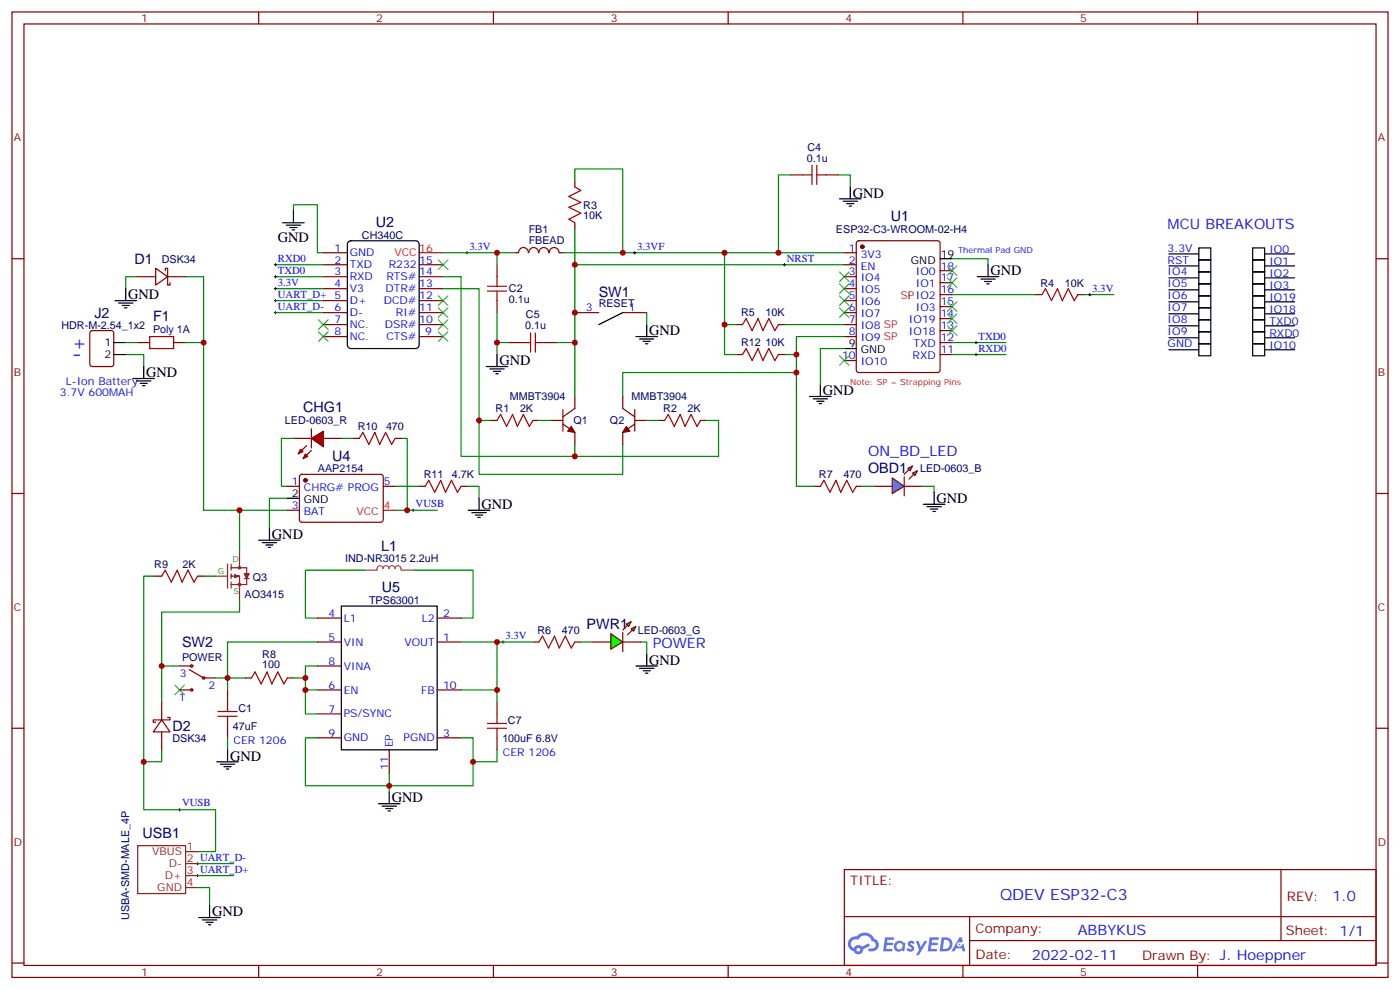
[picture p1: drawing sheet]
<svg xmlns="http://www.w3.org/2000/svg" width="412mm" height="292mm" viewBox="0 0 412 292" stroke-linecap="round" stroke-linejoin="round" font-family="sans-serif">
<g fill="none" stroke="#870000" stroke-width=".35">
<path d="M3.5 3.5h405.4v284.4h-405.4zM7.1 7.1h398.2v277.2h-398.2zM76.2 3.5v3.6M145.3 3.5v3.6M214.5 3.5v3.6M283.6 3.5v3.6M352.8 3.5v3.6M3.5 76.2h3.6M405.3 76.2h3.6M3.5 145.3h3.6M405.3 145.3h3.6M3.5 214.5h3.6"/>
<path d="M405.3 214.5h3.6M248.7 256.1h156.6v28.2h-156.6zM377.3 256.1v20.9M248.7 270h156.5M285.6 277h119.6M285.6 270v14.1M3.5 283.6h3.6M76.2 284.3v3.6M145.3 284.3v3.6M214.5 284.3v3.6M283.6 284.3v3.6M352.8 284.3v3.6"/>
<path d="M405.3 283.6h3.6"/>
</g>
<g fill="#5487ff">
<path d="M267.7 277.3a1.22 1.22 0 0 1 1.7 .3l-.4 .5a.47 .47 0 0 0-.3-.4 .47 .47 0 0 0-.5 .2l.1 .3a1.14 1.14 0 0 1 .8 1.7 1.14 1.14 0 0 1-1.9 0l-.2-.2 .5-.5 .7 .4a.29 .29 0 0 0 .3-.3 .29 .29 0 0 0-.2-.3 1.04 1.04 0 0 1-.6-1.7z"/>
<path d="M260.7 276h2.4l.3 .2-.2 .5-1.8 .1-.1 .8h1.5l.3 .4-.3 .4h-1.6l-.2 1.1h1.7l.2 .3-.2 .3-2.6 .1z"/>
<path d="M273.8 276h2.4l.3 .2-.1 .5-1.8 .1-.2 .8h1.6l.3 .4-.4 .4h-1.6l-.1 1.1h1.7l.2 .3-.2 .3-2.6 .1z"/>
<path d="M282.6 276.1h.7l.3 1.2-.6 .3a.69 .69 0 0 0-1 .3 .69 .69 0 0 0 .4 1 .69 .69 0 0 0 .9-.7l.5-.2 .6 2.2h-.8l-.2-.9h-1.8l-.5 .9h-.8z"/>
<path d="M269.8 277.1h.8l.6 1.8 1.1-1.8h.9l-2.6 4.2h-.8l.9-1.5z"/>
<path d="M277.4 276.1l-.6 4.1h1.3a2.11 2.11 0 0 0 2.5-2.1 2.11 2.11 0 0 0-2.5-2zM278.1 276.8a1.39 1.39 0 0 1 1.7 1.4 1.39 1.39 0 0 1-1.8 1.3h-.3z"/>
<path d="M263.7 277.7a1.54 1.54 0 0 0-.1 2.1 1.54 1.54 0 0 0 2.2 .2l.6 .2 .3-2.3-.2-.2-.4-.1a1.49 1.49 0 0 0-2.4 .1zM264 278.7a.94 .94 0 0 1 1.8 0 .94 .94 0 0 1-1.8 0z"/>
<path d="M250.4 276.4a2.18 2.18 0 0 0 1.1 3.7 1.44 1.44 0 0 0 1.6 1 1.44 1.44 0 0 0 1.2-1.5l2-1-.5-.8-1.9 1a1.47 1.47 0 0 0-2.4 .4 1.39 1.39 0 0 1-.7-1.9 1.39 1.39 0 0 1 2-.5 2.12 2.12 0 0 1 2.2-1.3 2.12 2.12 0 0 1 1.9 1.7 1.14 1.14 0 0 1 1.1 1.4 1.14 1.14 0 0 1-1.7 .8 .43 .43 0 0 0-.5 .3 .43 .43 0 0 0 .4 .5 1.98 1.98 0 0 0 2.5-1.2 1.98 1.98 0 0 0-1.2-2.5 3.1 3.1 0 0 0-5.3-.7l-.9 .1zM252.3 279.7a.55 .55 0 0 1 1.1 0 .55 .55 0 0 1-1.1 0z"/>
<circle cx="282.6" cy="278.1" r=".26"/>
</g>
<path d="M40.6 81.5h-3.6v3.5M54.7 81.5h5.3M37 104.4h5.3v3.6M47.6 220.8v3.6h-5.3" fill="none" stroke="#008700" stroke-width=".35"/>
<path d="M33.9 88.5h6.3M34.9 89.3h4.3M36 90h2.1M36.7 90.7h.7M37 85v3.5" fill="none" stroke="#000" stroke-width=".35"/>
<path d="M45.9 79l3.5 2.5-3.5 2.5zM48.7 79.7v-.7h.7v5h.7v-.7M40.6 81.5h5.3M49.4 81.5h5.3" fill="none" stroke="#870000" stroke-width=".35"/>
<g fill="#f00" stroke="#870000" stroke-width=".35">
<path d="M91.7 129.1l3.5-2.1v4.6z"/>
<path d="M91.7 126.3v5.6z"/>
</g>
<g fill="#870000" stroke="#870000" stroke-width=".35">
<path d="M91.7 132.6l-1.4 1.5z"/>
<path d="M88.9 132.6l1.4-1.4z"/>
</g>
<g fill="#f00" stroke="#870000" stroke-width=".35">
<path d="M90 133.7l.7 .7-1.4 .7z"/>
<path d="M88.5 132.3l.8 .7-1.5 .7z"/>
</g>
<g fill="none" stroke="#870000" stroke-width=".35">
<path d="M232.8 51.5h3.6M243.4 51.5h3.5M146.4 78v3.5M146.4 88.5v3.6M149.9 100.9h3.6M160.5 100.9h3.5M86.4 129.1h5.3M95.2 129.1h5.3M104.1 129.1h1.7M116.4 129.1h1.8M123.5 143.2h1.7M135.8 143.2h1.8"/>
<path d="M174.6 189.1h5.3M183.4 189.1h5.3M67 203.2v3.5M67 213.8v3.5"/>
</g>
<path d="M51.5 201.8l2.8 2.8M54.3 201.8l-2.8 2.8" fill="none" stroke="#3c3" stroke-width=".35"/>
<g fill="none" stroke="#a10000" stroke-width=".35">
<path d="M236.4 51.5h2.8M239.2 48.7v5.6M240.6 48.7v5.6M240.6 51.5h2.8M143.6 85.7h5.6M143.6 84.3h5.6M146.4 81.5v2.8M146.4 85.7v2.8M156.3 98.1v5.6M157.7 98.1v5.6M153.5 100.9h2.8M157.7 100.9h2.8"/>
<path d="M105.8 129.1l1.1-1.7 1.8 3.5 1.7-3.5 1.4 3.5 1.8-3.5 1.8 3.5 1-1.8M125.2 143.2l1.1-1.7 1.8 3.5 1.7-3.5 1.4 3.5 1.8-3.5 1.8 3.5 1-1.8M64.2 211h5.6M64.2 209.6h5.6M67 206.7v2.9M67 211v2.8"/>
</g>
<path d="M86.4 129.1h-3.5v14.1h1.8M100.5 129.1h3.6M118.2 129.1h1.7v21.2M84.7 146.8h-5.3v8.8M116.4 143.2h7.1M116.4 150.3h12.4M137.6 143.2h3.5v3.6" fill="none" stroke="#008700" stroke-width=".35"/>
<path d="M76.2 159.1h6.3M77.3 159.8h4.2M79.4 155.6v3.5M137.9 150.3h6.4M139 151h4.2M140.1 151.7h2.1M140.8 152.4h.7M141.1 146.8v3.5M78.3 160.5h2.1M79 161.2h.7" fill="none" stroke="#000" stroke-width=".35"/>
<path d="M121.4 150.3h.7M121.7 149.9v.7" fill="none" stroke="#000" stroke-width=".29"/>
<g fill="#0f0" stroke="#870000" stroke-width=".35">
<path d="M185.9 185.2l1.4-.7-.7 1.4z"/>
<path d="M184.5 183.8l1.4-.7-.7 1.4z"/>
</g>
<g fill="#870000" stroke="#870000" stroke-width=".35">
<path d="M184.9 187l1.4-1.4z"/>
<path d="M184.9 184.2l-1.5 1.4z"/>
</g>
<path d="M183.4 186.3v5.6z" fill="#f00" stroke="#870000" stroke-width=".35"/>
<path d="M179.9 186.6l3.5 2.5-3.5 2.1z" fill="#0f0" stroke="#870000" stroke-width=".35"/>
<path d="M262.8 140.8l3.5 2.4-3.5 2.1z" fill="#09f" stroke="#870000" stroke-width=".35"/>
<path d="M266.3 140.4v5.7z" fill="#f00" stroke="#870000" stroke-width=".35"/>
<g fill="#870000" stroke="#870000" stroke-width=".35">
<path d="M266.3 139.7l1.5-1.4z"/>
<path d="M267.8 141.1l1.4-1.4z"/>
</g>
<g fill="#09f" stroke="#870000" stroke-width=".35">
<path d="M267.4 137.9l1.4-.7-.7 1.4z"/>
<path d="M268.8 139.3l1.4-.7-.7 1.5z"/>
</g>
<g fill="none" stroke="#870000" stroke-width=".35">
<path d="M169.3 53.3v1.7M95.2 78h7.1M95.2 74.4h7.1M123.5 78h7M151.7 74.4h1.1M152.8 74.4a1.41 1.41 0 0 1 1.4-1.5 1.41 1.41 0 0 1 1.4 1.5M155.8 74.4a1.41 1.41 0 0 1 1.4-1.5 1.41 1.41 0 0 1 1.4 1.5M158.8 74.4a1.41 1.41 0 0 1 1.4-1.5 1.41 1.41 0 0 1 1.4 1.5M161.8 74.4a1.41 1.41 0 0 1 1.4-1.5 1.41 1.41 0 0 1 1.4 1.5M164.7 74.4h1.1M169.3 65.6v1.8M248.7 78h3.5"/>
<path d="M248.7 74.4h3.5M252.5 71.1l.4-.2h23.3l.7 .4v37.7l-.4 .7h-23.6l-.6-.4-.1-37.7zM276.9 79.7h3.6M26.7 97.6l.5-.2h5.6l.7 .4v9.4l-.4 .7-5.9 .1-.7-.5v-9.4zM95.2 81.5h7.1M95.2 85h7.1M95.2 88.5h7.1M95.2 92.1h7.1M95.2 95.6h7.1M95.2 99.1h7.1M123.5 81.5h7M123.5 85h7"/>
<path d="M123.5 88.5h7M123.5 92.1h7M123.5 95.6h7M123.5 99.1h7M169.3 92.1h7.1M183.4 92.1h7.1M217 95.6h1.7M229.3 95.6h1.8M248.7 81.5h3.5M248.7 85h3.5M248.7 88.5h3.5M248.7 92.1h3.5"/>
<path d="M248.7 95.6h3.5M248.7 99.1h3.5M276.9 97.4h3.6M276.9 93.8h3.6M276.9 90.3h3.6M276.9 86.8h3.6M276.9 83.3h3.6M305.2 86.8h1.7M317.5 86.8h1.8M40.6 100.9h3.5M51.2 100.9h3.5M169.3 116.8v3.5l-3.5 2.5"/>
<path d="M183.4 116.8v3.5l3.6 2.5M217 104.4h1.7M229.3 104.4h1.8M248.7 106.2h3.5M276.9 100.9h3.6M276.9 104.4h3.6M88.4 139.9l.5-.2 23.6 .1 .4 .6-.1 13-.6 .4-23.6-.1-.4-.6v-12.7zM144.6 123.8h1.8M157 123.8h1.7M162.3 123.8h3.5M165.8 124.9l3.5 2.5v3.5M165.8 120.7v6.3"/>
<path d="M187 123.8h3.5M187 124.9l-3.6 2.5v3.5M187 120.7v6.3M194 123.8h1.8M206.4 123.8h1.7M84.7 143.2h3.5M84.7 150.3h3.5M112.9 143.2h3.5M239.9 143.2h1.8M252.2 143.2h1.8M257.5 143.2h5.3M266.3 143.2h5.3"/>
<path d="M45.9 169.7h1.7M58.2 169.7h1.8M52.9 196.1h3.5M55.7 197.2l4.3 2.5h3.5M72.3 199.7h1.8M84.7 199.7h1.7M93.5 189.1h7M93.5 196.1h7M93.5 182h7M128.8 189.1h7M128.8 182h7M157 189.1h1.7"/>
<path d="M169.3 189.1h1.8M47.6 212l2.5 3.5h-4.9zM47.6 206.7v5.3M47.6 215.5v5.3M49.4 211.3h.7v.7h-4.9v.7h.7M52.9 203.2h3.5M93.5 203.2h7M93.5 217.3h7M93.5 210.3h7M128.8 203.2h7M128.8 217.3h7M146.4 206.7v3.6"/>
<path d="M146.4 217.3v3.5M114.7 220.8v7.1"/>
<circle cx="56.4" cy="196.1" r=".35"/>
<circle cx="60" cy="199.7" r=".35"/>
<circle cx="56.4" cy="203.2" r=".35"/>
</g>
<g fill="none" stroke="#008700" stroke-width=".35">
<path d="M169.3 53.3v-3.6h14.1v24.7M232.8 51.5h-3.5v22.9M246.9 51.5h3.6v3.5M81.1 78h14.1M86.4 62.1v-1.8h7.1v14.1h1.7M130.5 74.4h15.9v3.6M146.4 74.4h5.3M165.8 74.4h82.9M169.3 67.4v10.6M213.4 74.4v21.2M248.7 78h-79.4v38.8M280.5 76.2h10.5v1.8"/>
<path d="M60 81.5v19.4h-5.3M81.1 88.5h14.1M81.1 92.1h14.1M81.1 81.5h14.1M81.1 85h14.1M130.5 81.5h5.3v52.9h33.5v-3.5M130.5 85h10.6v38.8h3.5M146.4 92.1v12.3M190.5 92.1v3.5M217 95.6h-3.6v8.8h3.6M231.1 95.6h17.6M248.7 99.1h-14.1v5.3h-3.5"/>
<path d="M280.5 86.8h24.7M319.3 86.8h8.8M37 100.9h3.6M60 100.9v49.4h24.7M146.4 100.9h3.5M164 100.9h5.3M234.6 104.4v5.3h-51.2v7.1M234.6 109.7v33.5h5.3M248.7 102.7h-7v10.5M280.5 100.9h15.8M280.5 104.4h15.8M141.1 123.8v15.9h42.3v-8.8"/>
<path d="M158.7 123.8h3.6M190.5 123.8h3.5M208.1 123.8h3.6v10.6h-42.4M70.6 150.3v12.3M254 143.2h3.5M271.6 143.2h3.6v1.8M45.9 169.7h-3.6v68.8h21.2v12.3h-5.3M60 169.7h3.5M70.6 176.7v3.6h-23v26.4M107.6 167.9h-17.6v14.1h3.5M121.7 167.9h17.6v14.1h-3.5M47.6 196.1h5.3"/>
<path d="M63.5 199.7h3.5v3.5M90 199.7v3.5h3.5M93.5 189.1h-26.5v10.6h5.3M93.5 196.1h-3.5v3.6h-3.6M135.8 189.1h21.2M146.4 189.1v14.1h-10.6M171.1 189.1h3.5M188.7 189.1h1.8v3.5M67 217.3v3.5M90 203.2v7.1h3.5M93.5 217.3h-3.5v14.1h24.7v-3.5M135.8 217.3h3.5v14.1h-24.6v1.8"/>
<path d="M146.4 203.2v3.5M146.4 220.8v3.6h-7.1M58.2 254.4h10.6M58.2 257.9h10.6M58.2 261.4h3.5v5.3"/>
</g>
<g fill="none" stroke="#000" stroke-width=".35">
<path d="M247.3 58.6h6.3M248.4 59.3h4.2M249.4 60h2.1M250.5 55v3.6M83.3 65.6h6.3M84.3 66.3h4.2M85.4 67h2.1M86.1 67.7h.7M86.4 62.1v3.5M102.5 71.3l.9-.4h19l.9 .4 .2 .7v29.6l-.5 .9-.6 .2h-19l-.9-.5-.2-.6v-29.6zM250.1 60.7h.7M276.9 76.2h3.6"/>
<path d="M291 78v3.5M344.3 78.3h8.8M344.3 74.8h8.8M353.1 76.6h3.6v3.5h-3.6zM353.1 73h3.6v3.6h-3.6zM369 76.6h3.5v3.5h-3.5zM369 73h3.5v3.6h-3.5zM372.5 78.3h8.9M372.5 74.8h8.9M183.4 92.1l-7 3.5M187.3 99.1h6.4M188.4 99.8h4.2"/>
<path d="M190.5 95.6v3.5M287.9 81.5h6.3M288.9 82.2h4.3M290 82.9h2.1M290.7 83.6h.7M344.3 99.5h8.8M344.3 96h8.8M344.3 92.4h8.8M344.3 88.9h8.8M344.3 85.4h8.8M344.3 81.8h8.8M353.1 97.7h3.6v3.5h-3.6z"/>
<path d="M353.1 94.2h3.6v3.5h-3.6zM353.1 90.7h3.6v3.5h-3.6zM353.1 87.1h3.6v3.6h-3.6zM353.1 83.6h3.6v3.5h-3.6zM353.1 80.1h3.6v3.5h-3.6zM369 97.7h3.5v3.5h-3.5zM369 94.2h3.5v3.5h-3.5zM369 90.7h3.5v3.5h-3.5zM369 87.1h3.5v3.6h-3.5zM369 83.6h3.5v3.5h-3.5zM369 80.1h3.5v3.5h-3.5zM372.5 99.5h8.9"/>
<path d="M372.5 96h8.9M372.5 92.4h8.9M372.5 88.9h8.9M372.5 85.4h8.9M372.5 81.8h8.9M33.5 100.9h3.5M33.5 104.4h3.5M39.2 111.5h6.3M40.2 112.2h4.2M41.3 112.9h2.1M42 113.6h.7M42.3 108v3.5"/>
<path d="M143.2 108h6.4M144.3 108.7h4.2M145.3 109.4h2.2M146 110.1h.8M146.4 104.4v3.6M189.4 100.5h2.2M190.1 101.2h.8M238.5 116.8h6.3M239.5 117.5h4.3M240.6 118.2h2.1M241.3 118.9h.7M241.7 113.2v3.6"/>
<path d="M248.7 102.7h3.5M344.3 103h8.8M353.1 101.2h3.6v3.6h-3.6zM369 101.2h3.5v3.6h-3.5zM372.5 103h8.9M84.7 146.8h3.5M272 148.5h6.3M273 149.2h4.3M274.1 149.9h2.1M274.8 150.6h.7M275.2 145v3.5M100.5 178.5h28.3v42.3h-28.3z"/>
<path d="M187.3 196.1h6.4M188.4 196.8h4.2M189.4 197.6h2.2M190.1 198.3h.8M190.5 192.6v3.5M63.9 224.4h6.3M64.9 225.1h4.2M66 225.8h2.1M66.7 226.5h.7M67 220.8v3.6M111.5 236.7h6.3M112.5 237.4h4.3"/>
<path d="M113.6 238.1h2.1M114.3 238.8h.7M114.7 233.2v3.5M58.6 270.2h6.3M59.6 270.9h4.3M60.7 271.6h2.1M61.4 272.3h.7M61.7 266.7v3.5"/>
</g>
<g fill="none" stroke="#000" stroke-width=".29">
<path d="M80.8 78h.7M81.1 77.6v.7M137.2 74.4h.7M137.6 74.1v.7M186.6 74.4h.7M187 74.1v.7M230.7 78h.7M231.1 77.6v.7M80.8 92.1h.7M80.8 88.5h.7M80.8 81.5h.7M80.8 85h.7"/>
<path d="M81.1 81.1v.7M81.1 84.7v.7M81.1 88.2v.7M81.1 91.7v.7M320.7 86.8h.7M321 86.4v.7M287.2 104.4h.7M287.2 100.9h.7M287.5 100.5v.7M287.5 104.1v.7M147.8 189.1h.7M148.2 188.7v.7"/>
<path d="M52.6 238.5h.7M52.9 238.1v.7M57.9 257.9h.7M57.9 254.4h.7M58.2 254v.7M58.2 257.5v.7"/>
</g>
<g fill="none" stroke="#a10000" stroke-width=".35">
<path d="M169.3 55l1.8 1.1-3.5 1.8 3.5 1.7-3.5 1.4 3.5 1.8-3.5 1.8 1.7 1M44.1 99.1h7.1v3.6h-7.1zM218.7 95.6l1.1-1.8 1.7 3.6 1.8-3.6 1.4 3.6 1.8-3.6 1.7 3.6 1.1-1.8M306.9 86.8l1.1-1.8 1.7 3.5 1.8-3.5 1.4 3.5 1.8-3.5 1.7 3.5 1.1-1.7M218.7 104.4l1.1-1.7 1.7 3.5 1.8-3.5 1.4 3.5 1.8-3.5 1.7 3.5 1.1-1.8M146.4 123.8l1.1-1.7 1.7 3.5 1.8-3.5 1.4 3.5 1.8-3.5 1.7 3.5 1.1-1.8M195.8 123.8l1-1.7 1.8 3.5 1.8-3.5 1.4 3.5 1.8-3.5 1.7 3.5 1.1-1.8M241.7 143.2l1-1.7 1.8 3.5 1.7-3.5 1.4 3.5 1.8-3.5 1.8 3.5 1-1.8M47.6 169.7l1.1-1.8 1.7 3.5 1.8-3.5 1.4 3.5 1.8-3.5 1.7 3.5 1.1-1.7M74.1 199.7l1-1.8 1.8 3.5 1.8-3.5 1.4 3.5 1.7-3.5 1.8 3.5 1.1-1.7M158.7 189.1l1.1-1.8 1.8 3.6 1.7-3.6 1.4 3.6 1.8-3.6 1.8 3.6 1-1.8M143.6 214.5h5.6"/>
<path d="M143.6 213.1h5.6M146.4 210.3v2.8M146.4 214.5v2.8"/>
</g>
<g fill="none" stroke="#8c2424" stroke-width=".35">
<path d="M63.5 169.7h3.5M67 166.2v7M68.1 167.2h4.6v5h-4.6M68.1 166.2v1.7M68.1 169v1.4M68.1 171.4v1.8M68.1 169.7h2.1M69.1 169.3l1.5 .4M69.1 169.3v.7M69.1 169.3l1.1 .4M69.1 169.3l.7 .4M70.2 169.7l-1.1 .3"/>
<path d="M70.6 162.6v4.6M70.6 169.7v7M70.6 169.7l-1.5 .3M72 169h1.4l-.7 1.4zM72 170.4h1.4M72.3 169l.4 .7M72.3 169.3l.4 .4M73 169l-.3 .7M73 169.3l-.3 .4M40.6 249.1h14.1v14.1h-14.1zM54.7 254.4h3.5M54.7 257.9h3.5"/>
<path d="M54.7 250.8h3.5M54.7 261.4h3.5"/>
<circle cx="70.6" cy="167.2" r=".35"/>
<circle cx="70.6" cy="172.2" r=".35"/>
</g>
<g fill="#870000" stroke="#870000" stroke-width=".35">
<path d="M168.3 125.6l1 1.8-2.1-.4z"/>
<path d="M184.5 125.6l1.1 1.4-2.2 .4z"/>
<circle cx="90" cy="141.5" r=".53"/>
<circle cx="254" cy="72.7" r=".53"/>
</g>
<path d="M123.5 74.4h7M112.9 150.3h3.5" fill="none" stroke="#f00" stroke-width=".35"/>
<path d="M107.6 167.9h3.5a.92 .92 0 0 1 .6-1.3 .92 .92 0 0 1 1.1 .9 .88 .88 0 0 1 .9-.9 .88 .88 0 0 1 .9 .9 .88 .88 0 0 1 .9-.9 .88 .88 0 0 1 .9 .9 .93 .93 0 0 1 1.1-.9 .93 .93 0 0 1 .6 1.3M118.2 167.9h3.5" fill="none" stroke="#a64a4a" stroke-width=".35"/>
<g fill="none" stroke="#3c3" stroke-width=".35">
<path d="M129.1 76.6l2.8 2.8M131.9 76.6l-2.8 2.8M279 78.3l2.9 2.8M281.9 78.3l-2.9 2.8M93.8 94.2l2.9 2.8M93.8 97.7l2.9 2.8M96.7 94.2l-2.9 2.8M96.7 97.7l-2.9 2.8M129.1 87.1l2.8 2.9M129.1 90.7l2.8 2.8M129.1 94.2l2.8 2.8M129.1 97.7l2.8 2.8"/>
<path d="M131.9 87.1l-2.8 2.9M131.9 90.7l-2.8 2.8M131.9 94.2l-2.8 2.8M131.9 97.7l-2.8 2.8M247.3 80.1l2.8 2.8M247.3 83.6l2.8 2.8M247.3 87.1l2.8 2.9M247.3 90.7l2.8 2.8M250.1 80.1l-2.8 2.8M250.1 83.6l-2.8 2.8M250.1 87.1l-2.8 2.9M250.1 90.7l-2.8 2.8"/>
<path d="M279 96l2.9 2.8M279 92.4l2.9 2.8M279 88.9l2.9 2.8M279 81.8l2.9 2.9M281.9 96l-2.9 2.8M281.9 92.4l-2.9 2.8M281.9 88.9l-2.9 2.8M281.9 81.8l-2.9 2.9M247.3 104.8l2.8 2.8M250.1 104.8l-2.8 2.8"/>
</g>
<g fill="#c00">
<circle cx="42.3" cy="224.4" r=".88"/>
<circle cx="119.9" cy="150.3" r=".88"/>
<circle cx="67" cy="199.7" r=".88"/>
<circle cx="169.3" cy="134.4" r=".88"/>
<circle cx="141.1" cy="123.8" r=".88"/>
<circle cx="146.4" cy="100.9" r=".88"/>
<circle cx="169.3" cy="100.9" r=".88"/>
<circle cx="169.3" cy="92.1" r=".88"/>
<circle cx="60" cy="100.9" r=".88"/>
<circle cx="70.6" cy="150.3" r=".88"/>
<circle cx="234.6" cy="104.4" r=".88"/>
<circle cx="234.6" cy="109.7" r=".88"/>
<circle cx="47.6" cy="196.1" r=".88"/>
<circle cx="114.7" cy="231.4" r=".88"/>
<circle cx="146.4" cy="189.1" r=".88"/>
<circle cx="146.4" cy="203.2" r=".88"/>
<circle cx="139.3" cy="224.4" r=".88"/>
<circle cx="90" cy="199.7" r=".88"/>
<circle cx="90" cy="203.2" r=".88"/>
<circle cx="146.4" cy="74.4" r=".88"/>
<circle cx="213.4" cy="95.6" r=".88"/>
<circle cx="213.4" cy="74.4" r=".88"/>
<circle cx="169.3" cy="78" r=".88"/>
<circle cx="183.4" cy="74.4" r=".88"/>
<circle cx="229.3" cy="74.4" r=".88"/>
</g>
<text font-size="6.7" fill="#00f" x="21.2" y="106.2">-</text>
<text font-size="5.6" fill="#00f" x="21.2" y="102.7">+</text>
<text font-size="4.6" fill="#00f" x="294.6" y="264.9">QDEV ESP32-C3</text>
<g font-size="4.2">
<text x="251.2" y="58.2">GND</text>
<text x="81.8" y="71.3">GND</text>
<text x="291.8" y="81.1">GND</text>
<text x="37.8" y="88.2">GND</text>
<text x="191.2" y="98.7">GND</text>
<text x="147.1" y="107.6">GND</text>
<text x="43.1" y="111.1">GND</text>
<text x="242.4" y="116.4">GND</text>
<text x="141.8" y="149.9">GND</text>
<text x="275.9" y="148.2">GND</text>
<text x="80.1" y="158.7">GND</text>
<text x="191.2" y="195.8">GND</text>
<text x="67.8" y="224">GND</text>
<text x="115.4" y="236.3">GND</text>
<text x="62.5" y="269.8">GND</text>
</g>
<g font-size="4.2" fill="#000080">
<text x="262.4" y="65">U1</text>
<text x="110.7" y="66.8">U2</text>
<text x="39.6" y="77.7">D1</text>
<text x="176.4" y="87.4">SW1</text>
<text x="27.8" y="93.5">J2</text>
<text x="45.1" y="94.6">F1</text>
<text x="89.3" y="121.4">CHG1</text>
<text x="97.8" y="135.8">U4</text>
<text x="255.7" y="139.4">OBD1</text>
<text x="112.2" y="162.4">L1</text>
<text x="112.5" y="174.2">U5</text>
<text x="172.8" y="185.3">PWR1</text>
<text x="53.6" y="190.5">SW2</text>
<text x="50.8" y="215.2">D2</text>
<text x="42" y="246.9">USB1</text>
</g>
<g font-size="4.2" fill="#00f">
<text x="344" y="67.4">MCU BREAKOUTS</text>
<text x="255.8" y="134.4">ON_BD_LED</text>
<text x="192.3" y="190.9">POWER</text>
<text x="392.5" y="265.4">1.0</text>
<text x="317.5" y="275.5">ABBYKUS</text>
<text x="304" y="282.7">2022-02-11</text>
</g>
<g font-size="3.9" fill="#800">
<text x="250.5" y="260.7">TITLE:</text>
<text x="379.1" y="265.4">REV:</text>
<text x="287.4" y="274.9">Company:</text>
<text x="378.7" y="275.5">Sheet: 1/1</text>
<text x="287.4" y="282.6">Date:</text>
<text x="336.4" y="282.7">Drawn By: J. Hoeppner</text>
</g>
<g font-size="3.2" fill="#800">
<text x="41.6" y="6.5">1</text>
<text x="110.8" y="6.5">2</text>
<text x="179.9" y="6.5">3</text>
<text x="249.1" y="6.5">4</text>
<text x="318.2" y="6.5">5</text>
<text x="4.1" y="41.6">A</text>
<text x="405.9" y="41.6">A</text>
<text x="4.1" y="110.8">B</text>
<text x="405.9" y="110.8">B</text>
<text x="4.1" y="179.9">C</text>
<text x="405.9" y="179.9">C</text>
<text x="4.1" y="249.1">D</text>
<text x="405.9" y="249.1">D</text>
<text x="41.6" y="287.3">1</text>
<text x="110.8" y="287.3">2</text>
<text x="179.9" y="287.3">3</text>
<text x="249.1" y="287.3">4</text>
<text x="318.2" y="287.3">5</text>
</g>
<g font-size="3.2" fill="#000080">
<text x="237.6" y="47.6">0.1u</text>
<text x="237.8" y="44.4">C4</text>
<text x="171.8" y="64.6">10K</text>
<text x="171.8" y="61.5">R3</text>
<text x="106.6" y="70.3">CH340C</text>
<text x="155.7" y="71.8">FBEAD</text>
<text x="155.7" y="68.6">FB1</text>
<text x="246.3" y="68.5">ESP32-C3-WROOM-02-H4</text>
<text x="47.6" y="77.3">DSK34</text>
<text x="149.9" y="89.3">0.1u</text>
<text x="149.9" y="86.1">C2</text>
<text x="306.5" y="84.4">R4</text>
<text x="313.7" y="84.4">10K</text>
<text x="154.9" y="93.8">C5</text>
<text x="176.4" y="90.5">RESET</text>
<text x="218.3" y="93.2">R5</text>
<text x="225.5" y="93.2">10K</text>
<text x="18.1" y="96.8">HDR-M-2.54_1x2</text>
<text x="45.1" y="98.1">Poly 1A</text>
<text x="154.7" y="97">0.1u</text>
<text x="218.3" y="102">R12</text>
<text x="225.5" y="102">10K</text>
<text x="150.2" y="117.9">MMBT3904</text>
<text x="186" y="117.9">MMBT3904</text>
<text x="83.9" y="124.9">LED-0603_R</text>
<text x="146" y="121.4">R1</text>
<text x="153.2" y="121.4">2K</text>
<text x="168.9" y="125">Q1</text>
<text x="179.7" y="125">Q2</text>
<text x="195.4" y="121.4">R2</text>
<text x="202.6" y="121.4">2K</text>
<text x="105.4" y="126.7">R10</text>
<text x="113.7" y="126.7">470</text>
<text x="93.6" y="139">AAP2154</text>
<text x="124.8" y="140.8">R11</text>
<text x="133.1" y="140.8">4.7K</text>
<text x="241.2" y="140.8">R7</text>
<text x="248.4" y="140.8">470</text>
<text x="271" y="139.1">LED-0603_B</text>
<text x="45.4" y="167.3">R9</text>
<text x="53.7" y="167.3">2K</text>
<text x="101.7" y="165.5">IND-NR3015 2.2uH</text>
<text x="74.5" y="171">Q3</text>
<text x="72" y="176.1">AO3415</text>
<text x="108.7" y="177.9">TPS63001</text>
<text x="158.3" y="186.7">R6</text>
<text x="165.5" y="186.7">470</text>
<text x="187.9" y="186.7">LED-0603_G</text>
<text x="53.6" y="194.7">POWER</text>
<text x="77.3" y="196.8">100</text>
<text x="77.3" y="193.7">R8</text>
<text x="70.2" y="209.6">C1</text>
<text x="68.6" y="215">47uF</text>
<text x="149.6" y="213.2">C7</text>
<text x="50.8" y="218.6">DSK34</text>
<text x="148" y="218.5">100uF 6.8V</text>
<text x="38.1" y="271" transform="rotate(-90 38.1 271)">USBA-SMD-MALE_4P</text>
</g>
<g font-size="3.2" fill="#00f">
<text x="81.8" y="77.1">RXD0</text>
<text x="98.5" y="77.6">2</text>
<text x="98.5" y="74.1">1</text>
<text x="103" y="75.5">GND</text>
<text x="123.5" y="77.6">15</text>
<text x="138.3" y="73.6">3.3V</text>
<text x="187.7" y="73.6">3.3VF</text>
<text x="231.8" y="77.1">NRST</text>
<text x="250" y="74.1">1</text>
<text x="250" y="77.6">2</text>
<text x="253.5" y="75.8">3V3</text>
<text x="344" y="77.6">RST</text>
<text x="344" y="74.1">3.3V</text>
<text x="373.9" y="74.4">IO0</text>
<text x="373.9" y="78">IO1</text>
<text x="81.8" y="80.6">TXD0</text>
<text x="98.5" y="81.1">3</text>
<text x="103" y="82.6">RXD</text>
<text x="103" y="79">TXD</text>
<text x="113.8" y="82.6">RTS#</text>
<text x="114.5" y="79">R232</text>
<text x="123.5" y="81.1">14</text>
<text x="250" y="81.1">3</text>
<text x="253.5" y="79.4">EN</text>
<text x="253.5" y="82.9">IO4</text>
<text x="269.8" y="81.1">IO0</text>
<text x="277.1" y="82.9">17</text>
<text x="277.1" y="79.4">18</text>
<text x="344" y="81.1">IO4</text>
<text x="373.9" y="81.5">IO2</text>
<text x="81.8" y="87.7">UART_D+</text>
<text x="81.8" y="84.1">3.3V</text>
<text x="98.5" y="88.2">5</text>
<text x="98.5" y="84.7">4</text>
<text x="103" y="89.6">D+</text>
<text x="103" y="86.1">V3</text>
<text x="113.1" y="89.6">DCD#</text>
<text x="113.6" y="86.1">DTR#</text>
<text x="123.5" y="84.7">13</text>
<text x="123.5" y="88.2">12</text>
<text x="250" y="84.7">4</text>
<text x="250" y="88.2">5</text>
<text x="253.5" y="86.4">IO5</text>
<text x="253.5" y="90">IO6</text>
<text x="269.8" y="84.7">IO1</text>
<text x="277.1" y="90">15</text>
<text x="277.1" y="86.4">16</text>
<text x="321.7" y="85.9">3.3V</text>
<text x="344" y="88.2">IO6</text>
<text x="344" y="84.7">IO5</text>
<text x="373.9" y="88.5">IO19</text>
<text x="373.9" y="85">IO3</text>
<text x="81.8" y="91.2">UART_D-</text>
<text x="98.5" y="95.2">7</text>
<text x="98.5" y="91.7">6</text>
<text x="103" y="93.1">D-</text>
<text x="116.6" y="93.1">RI#</text>
<text x="123.5" y="91.7">11</text>
<text x="123.5" y="95.2">10</text>
<text x="172.6" y="91.7">3</text>
<text x="185.2" y="91.7">1</text>
<text x="250" y="91.7">6</text>
<text x="250" y="95.2">7</text>
<text x="253.5" y="93.5">IO7</text>
<text x="267.8" y="95.2">IO19</text>
<text x="269.8" y="91.7">IO3</text>
<text x="277.1" y="93.5">14</text>
<text x="344" y="95.2">IO8</text>
<text x="344" y="91.7">IO7</text>
<text x="373.9" y="95.6">TXD0</text>
<text x="373.9" y="92.1">IO18</text>
<text x="98.5" y="98.8">8</text>
<text x="103" y="100.2">NC.</text>
<text x="103" y="96.7">NC.</text>
<text x="113.4" y="96.7">DSR#</text>
<text x="113.8" y="100.2">CTS#</text>
<text x="125.2" y="98.8">9</text>
<text x="250" y="98.8">8</text>
<text x="253.5" y="97">IO8 SP</text>
<text x="253.5" y="100.5">IO9 SP</text>
<text x="267.8" y="98.8">IO18</text>
<text x="277.1" y="100.5">12</text>
<text x="277.1" y="97">13</text>
<text x="288.2" y="100">TXD0</text>
<text x="344" y="98.8">IO9</text>
<text x="373.9" y="99.1">RXD0</text>
<text x="248" y="105.8">10</text>
<text x="253.5" y="107.6">IO10</text>
<text x="268.8" y="105.8">RXD</text>
<text x="269" y="102.3">TXD</text>
<text x="277.1" y="104.1">11</text>
<text x="288.2" y="103.5">RXD0</text>
<text x="344" y="102.3">GND</text>
<text x="373.9" y="102.7">IO10</text>
<text x="19.4" y="113.2">L-Ion Battery</text>
<text x="17.6" y="116.8">3.7V 600MAH</text>
<text x="86" y="142.9">1</text>
<text x="113.1" y="142.9">5</text>
<text x="86" y="149.9">3</text>
<text x="89.5" y="144.6">CHRG# PROG</text>
<text x="122.4" y="149.2">VUSB</text>
<text x="89.5" y="151.7">BAT</text>
<text x="96.8" y="181.7">4</text>
<text x="101.2" y="183.1">L1</text>
<text x="124.3" y="183.1">L2</text>
<text x="130.5" y="181.7">2</text>
<text x="96.8" y="188.7">5</text>
<text x="101.2" y="190.1">VIN</text>
<text x="119.1" y="190.1">VOUT</text>
<text x="130.5" y="188.7">1</text>
<text x="148.9" y="188.2">3.3V</text>
<text x="96.8" y="195.8">8</text>
<text x="101.2" y="197.2">VINA</text>
<text x="53" y="199.3">3</text>
<text x="61.4" y="202.8">2</text>
<text x="96.8" y="202.8">6</text>
<text x="130.5" y="202.8">10</text>
<text x="52.7" y="206.4">1</text>
<text x="96.8" y="209.9">7</text>
<text x="101.2" y="204.3">EN</text>
<text x="124.1" y="204.3">FB</text>
<text x="101.2" y="211.3">PS/SYNC</text>
<text x="68.8" y="219.1">CER 1206</text>
<text x="96.8" y="217">9</text>
<text x="101.2" y="218.4">GND</text>
<text x="115.7" y="220.1" transform="rotate(-90 115.7 220.1)">EP</text>
<text x="118.9" y="218.4">PGND</text>
<text x="130.5" y="217">3</text>
<text x="114.3" y="226.6" transform="rotate(-90 114.3 226.6)">11</text>
<text x="148.2" y="222.6">CER 1206</text>
<text x="53.6" y="237.4">VUSB</text>
</g>
<g font-size="3.2" fill="#f00">
<text x="116.2" y="75.5">VCC</text>
<text x="123.5" y="74.1">16</text>
<text x="265.3" y="88.2">SPIO2</text>
<text x="113.1" y="149.9">4</text>
<text x="105" y="151.7">VCC</text>
</g>
<g font-size="3.2">
<text x="268.3" y="77.6">GND</text>
<text x="277.1" y="75.8">19</text>
<text x="30.8" y="102">1</text>
<text x="30.8" y="105.5">2</text>
<text x="250" y="102.3">9</text>
<text x="253.5" y="104.1">GND</text>
<text x="86" y="146.4">2</text>
<text x="89.5" y="148.2">GND</text>
</g>
<g font-size="3.2" fill="#8d2323">
<text x="44.8" y="251.9">VBUS</text>
<text x="55" y="250.5">1</text>
<text x="49.7" y="255.4">D-</text>
<text x="55" y="254">2 UART_D-</text>
<text x="55" y="257.5">3 UART_D+</text>
<text x="46.3" y="262.5">GND</text>
<text x="48.6" y="258.9">D+</text>
<text x="55" y="261.1">4</text>
</g>
<text font-size="2.5" fill="#00f" x="282.2" y="74.4">Thermal Pad GND</text>
<text font-size="2.5" fill="#f00" x="250.5" y="113.2">Note: SP = Strapping Pins</text>
<g font-size="2.5" fill="#238d23">
<text x="68.4" y="165.5">D</text>
<text x="64.2" y="169">G</text>
<text x="68.8" y="175">S</text>
</g>
</svg>
